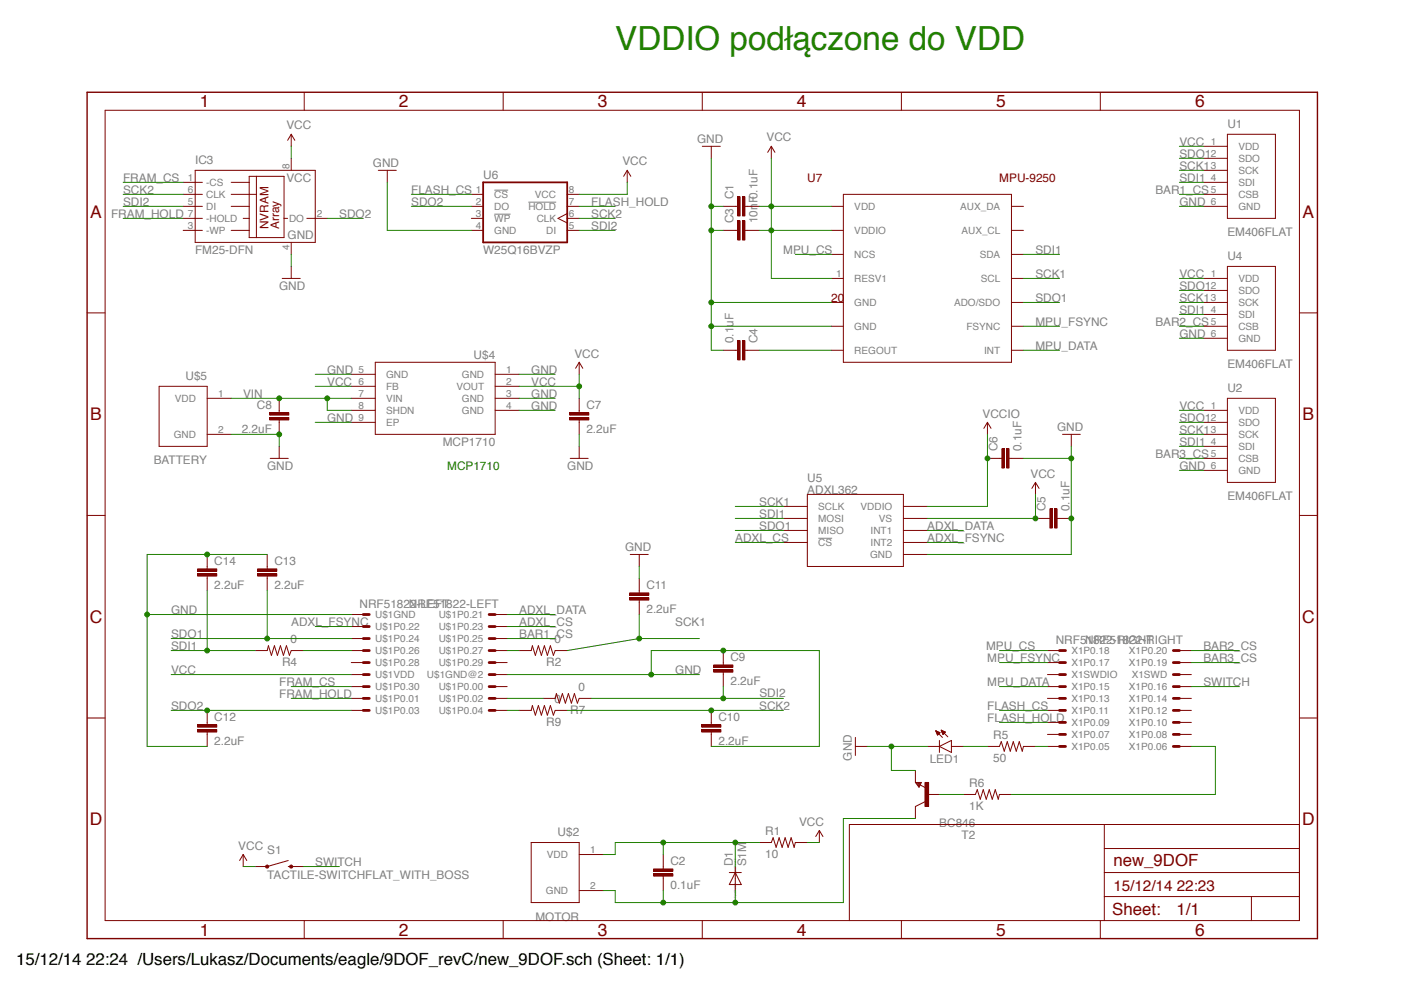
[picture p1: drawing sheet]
<svg xmlns="http://www.w3.org/2000/svg" width="297mm" height="210mm" viewBox="0 0 297 210" stroke-linecap="round" stroke-linejoin="round" font-family="sans-serif">
<path d="M104.6 40.2h2.9M104.6 45.3h3.4M111.8 42.8h5.9M173.1 113.8h2.9" fill="none" stroke="#808080" stroke-width=".21"/>
<g fill="none" stroke="#7d0300" stroke-width=".21">
<path d="M64.4 19.5v3.8M106.4 19.5v3.8M148.6 19.5v3.8M190.7 19.5v3.8M232.8 19.5v3.8M22.2 23.3h252.7v171.4h-252.7zM38.7 38.6h4.1M41.3 36h25.4v15.3h-25.4zM48.9 38.6h3.8M52.7 37.3h7.4v12.9h-7.4zM54.2 37.3v12.9M61.6 33.5v2.5"/>
<path d="M148.6 30.9h3.8M150.5 30.9v2.6M163.2 30.9l.7 1.3M163.2 30.9l-.8 1.3M163.2 30.9v2.6M254.6 30.9h5M254.6 38.6h5M254.6 36h5M254.6 33.5h5M259.6 28.4h10.2v17.8h-10.2zM38.7 46.2h4.1M38.7 41.1h4.1"/>
<path d="M38.7 43.6h4.1M38.7 48.7h4.1M48.9 41.1h5.3M48.9 43.6h3.8M48.9 48.7h3.8M51.4 46.2h1.3M60.1 46.2h.7M61.6 51.3v2.5M64.9 46.2h4.3M99.7 46.2h2.5M99.7 41.1h2.5M99.7 43.6h2.5"/>
<path d="M99.7 48.7h2.5M120 46.2h2.5M120 41.1h2.5M120 43.6h2.5M120 48.7h2.5M120 45.2l-2 1 2 1M155.5 43.6h.6M157.6 43.6h.5M175.9 43.6h2.5M175.9 58.9h2.5M175.9 48.7h2.5M175.9 53.8h2.5"/>
<path d="M178.4 41.1h35.6v35.5h-35.6zM214 43.6h2.5M214 58.9h2.5M214 48.7h2.5M214 53.8h2.5M254.6 41.1h5M254.6 43.6h5M254.6 58.9h5M259.6 56.3h10.2v17.8h-10.2zM18.4 66.2h3.8M175.9 74.1h2.5M175.9 69h2.5"/>
<path d="M175.9 64h2.5M214 74.1h2.5M214 69h2.5M214 64h2.5M254.6 69h5M254.6 66.5h5M254.6 64h5M254.6 71.5h5M254.6 61.4h5M274.9 66.2h3.8M18.4 109h3.8M165.7 114.7h5.1"/>
<path d="M165.7 112.2h5.1M165.7 109.6h5.1M165.7 107.1h5.1M170.8 104.6h20.3v15.2h-20.3zM191.1 114.7h5.1M191.1 117.3h5.1M191.1 112.2h5.1M191.1 109.6h5.1M191.1 107.1h5.1M274.9 109h3.8M74.3 130h2.5M74.3 132.5h2.5"/>
<path d="M74.3 135h2.5M74.3 137.6h2.5M104.7 130h2.6M104.7 132.5h2.6M104.7 135h2.6M104.7 137.6h2.6M221.6 137.6h2.5M249.5 137.6h2.5M18.4 151.8h3.8M74.3 140.1h2.5M74.3 142.7h2.5M74.3 145.2h2.5"/>
<path d="M74.3 147.7h2.5M74.3 150.2h2.5M104.7 140.1h2.6M104.7 142.7h2.6M104.7 145.2h2.6M104.7 147.7h2.6M104.7 150.2h2.6M180.9 157.9h2.6M180.9 156v3.8M196.2 157.9h2.5M198 154.6l1.4 1.4M198 154.6h.1"/>
<path d="M198 154.6l.9 .3-.6 .5M198 154.6l.3 .8M198 154.7h.3M198 154.8h.5M198.1 154.9h.6M198.1 155h.7M198.2 155.1h.5M198.2 155.2h.4M198.2 155.1h.4M198.3 155.3h.2M198.3 155.4h.1M198.7 157.9l2.6-1.3v2.5z"/>
<path d="M198.7 156.6v2.5M199.1 154.4l1.4 1.4M199.1 154.4l.9 .4-.5 .5M199.1 154.4l.4 .9M199.1 154.6h.4M199.1 154.5h.2M199.2 154.7h.5M199.2 154.8h.7M199.3 154.9h.6M199.3 155h.5M199.4 155.1h.3M199.4 155.2h.2"/>
<path d="M199.5 155.3h.1M201.3 157.9h2.5M208.9 157.9h2.5l.4-1.1 .6 2.1 .7-2.1 .6 2.1 .6-2.1 .7 2.1 .6-2.1 .6 2.1 .3-1h2.5M221.6 140.1h2.5M221.6 142.7h2.5M221.6 145.2h2.5M221.6 147.7h2.5M221.6 150.2h2.5M221.6 152.8h2.5M221.6 155.3h2.5M221.6 157.9h2.5M249.5 140.1h2.5"/>
<path d="M249.5 142.7h2.5M249.5 145.2h2.5M249.5 147.7h2.5M249.5 150.2h2.5M249.5 152.8h2.5M249.5 155.3h2.5M249.5 157.9h2.5M274.9 151.8h3.8M203.8 168h2.5l.4-1 .7 2 .6-2 .6 2 .7-2 .6 2 .6-2 .7 2 .2-1h2.6M233.6 174.4v20.3M233.6 179.4h41.3M274.9 174.4h-95.2v20.3"/>
<path d="M64.4 194.7v3.8M106.4 194.7v3.8M148.6 194.7v3.8M190.7 194.7v3.8M232.8 194.7v3.8M233.6 189.6h41.3M233.6 184.5h41.3M264.7 189.6v5.1"/>
</g>
<path d="M18.4 19.5h260.3v179h-260.3z" fill="none" stroke="#7d0300" stroke-width=".3"/>
<g fill="none" stroke="#7d0300" stroke-width=".59">
<path d="M76.8 130h1.3M76.8 132.5h1.3M76.8 135h1.3M76.8 137.6h1.3M103.5 130h1.2M103.5 132.5h1.2M103.5 135h1.2M103.5 137.6h1.2M224.1 137.6h1.3M248.2 137.6h1.3M76.8 140.1h1.3M76.8 142.7h1.3"/>
<path d="M76.8 145.2h1.3M76.8 147.7h1.3M76.8 150.2h1.3M103.5 140.1h1.2M103.5 142.7h1.2M103.5 145.2h1.2M103.5 147.7h1.2M103.5 150.2h1.2M224.1 140.1h1.3M224.1 142.7h1.3M224.1 145.2h1.3M224.1 147.7h1.3"/>
<path d="M224.1 150.2h1.3M224.1 152.8h1.3M224.1 155.3h1.3M224.1 157.9h1.3M248.2 140.1h1.3M248.2 142.7h1.3M248.2 145.2h1.3M248.2 147.7h1.3M248.2 150.2h1.3M248.2 152.8h1.3M248.2 155.3h1.3M248.2 157.9h1.3"/>
</g>
<path d="M102.2 38.6h17.8v12.7h-17.8z" fill="none" stroke="#7d0300" stroke-width=".38"/>
<path d="M157.1 41.6h.5v4.1h-.5z" fill="#7d0300"/>
<path d="M157.1 41.6h.5v4.1h-.5z" fill="none" stroke="#7d0300" stroke-width=".21"/>
<path d="M156 41.6h.5v4.1h-.5z" fill="#7d0300"/>
<path d="M153 43.6h2.5M155.5 48.7h.6M156.1 41.6h.5v4.1h-.5zM157.6 48.7h.5M158.1 43.6h2.5" fill="none" stroke="#7d0300" stroke-width=".21"/>
<path d="M157.1 46.7h.5v4h-.5z" fill="#7d0300"/>
<path d="M157.1 46.7h.5v4.1h-.5z" fill="none" stroke="#7d0300" stroke-width=".21"/>
<path d="M156 46.7h.5v4h-.5z" fill="#7d0300"/>
<path d="M153 48.7h2.5M156.1 46.7h.5v4.1h-.5zM158.1 48.7h2.5M155.5 74.1h.6M157.6 74.1h.5" fill="none" stroke="#7d0300" stroke-width=".21"/>
<path d="M156 72h.5v4.1h-.5z" fill="#7d0300"/>
<path d="M156.1 72h.5v4.1h-.5z" fill="none" stroke="#7d0300" stroke-width=".21"/>
<path d="M157.1 72h.5v4.1h-.5z" fill="#7d0300"/>
<g fill="none" stroke="#7d0300" stroke-width=".21">
<path d="M153 74.1h2.5M157.1 72h.5v4.1h-.5zM158.1 74.1h2.5M208.9 89.3l.7 1.3M208.9 89.3l-.8 1.3M208.9 89.3v2.6M224.8 91.9h3.7M226.6 91.9v2.5M219 102l.8 1.3M219 102l-.7 1.3M219 102v2.6M221.6 109.6h.5"/>
<path d="M223.6 109.6h.5"/>
</g>
<path d="M223.1 107.6h.5v4.1h-.5z" fill="#7d0300"/>
<path d="M223.1 107.6h.5v4.1h-.5z" fill="none" stroke="#7d0300" stroke-width=".21"/>
<path d="M222.1 107.6h.5v4.1h-.5z" fill="#7d0300"/>
<path d="M211.4 96.9h.5M213.5 96.9h.5M219 109.6h2.6M222.1 107.6h.5v4.1h-.5zM224.1 109.6h2.5" fill="none" stroke="#7d0300" stroke-width=".21"/>
<path d="M212.9 94.9h.5v4.1h-.5z" fill="#7d0300"/>
<path d="M212.9 94.9h.6v4.1h-.6z" fill="none" stroke="#7d0300" stroke-width=".21"/>
<path d="M211.9 94.9h.5v4.1h-.5z" fill="#7d0300"/>
<g fill="none" stroke="#7d0300" stroke-width=".21">
<path d="M61.6 28.4l.8 1.3M61.6 28.4l-.8 1.3M61.6 28.4v2.5M80 36h3.8M81.9 36v2.6M132.7 36l.7 1.3M132.7 36l-.8 1.3M132.7 36v2.6M59.7 58.9h3.8M61.6 56.3v2.6M208.9 96.9h2.5M211.9 94.9h.5v4.1h-.5z"/>
<path d="M214 96.9h2.5M112.4 178.2h10.1v12.7h-10.1zM122.5 180.7h5.1M122.5 188.3h5.1M140.3 183.3v.5M140.3 185.3v.5"/>
</g>
<path d="M138.3 184.8h4v.5h-4z" fill="#7d0300"/>
<path d="M138.3 184.8h4v.5h-4z" fill="none" stroke="#7d0300" stroke-width=".21"/>
<path d="M138.3 183.8h4v.5h-4z" fill="#7d0300"/>
<path d="M193.6 165.5h1.3l-.5 1zM194.6 166l1.2 .6M194.7 165.6h-.8l.5 .6 .3-.5h-.4l.1 .3M195.7 169.5l-2.1 1.1M138.3 183.8h4v.5h-4zM140.3 180.7v2.6M140.3 185.8v2.5M154.3 184.5h2.5M155.5 184.5l1.3 2.6h-2.5zM155.5 183.3v5" fill="none" stroke="#7d0300" stroke-width=".21"/>
<path d="M195.7 165.5h.7v5h-.7z" fill="#7d0300"/>
<g fill="none" stroke="#7d0300" stroke-width=".21">
<path d="M74.3 79.2h5.1M79.4 76.6h25.3v15.3h-25.3zM104.7 79.2h5.1M74.3 84.2h5.1M74.3 86.8h5.1M74.3 89.3h5.1M74.3 81.7h5.1M104.7 84.2h5.1M104.7 86.8h5.1M104.7 81.7h5.1M254.6 86.8h5M254.6 96.9h5"/>
<path d="M254.6 94.4h5M254.6 91.9h5M254.6 99.5h5M254.6 89.3h5M259.6 84.2h10.2v17.8h-10.2zM54 137.6h2.5l.3-1 .6 2 .6-2 .7 2 .6-2 .7 2 .6-2 .6 2 .4-1h2.5M109.8 137.6h2.6l.2-1 .7 2 .6-2 .6 2 .7-2 .6 2 .6-2 .7 2 .3-1h2.6M160.6 178.2h2.6l.3-1 .7 2 .6-2 .6 2 .7-2 .6 2 .7-2 .6 2 .2-1h2.6M193.6 162.9v2.6M193.6 170.6v2.5M195.7 165.5h.7v5.1h-.7zM196.2 168h2.5"/>
<path d="M61 183.3h.6M61 182l-4.5 1.3"/>
</g>
<path d="M56.3 183l.2-.1 .2 .1 .2 .2-.2 .3h-.4z" fill-rule="evenodd" fill="#7d0300"/>
<path d="M56.3 183l.2-.1 .2 .1 .2 .3-.2 .2h-.4z" fill="none" stroke="#7d0300" stroke-width=".21"/>
<path d="M61.3 183l.3-.1 .2 .1 .1 .2-.1 .3h-.5z" fill-rule="evenodd" fill="#7d0300"/>
<path d="M122.5 76.6l.8 1.3M122.5 76.6l-.7 1.3M122.5 76.6v2.6M33.7 81.7h10.1v12.7h-10.1zM43.8 84.2h5.1M43.8 91.9h5.1M122.5 86.8v.5M122.5 88.8v.5M54 183.3h2.5M61.4 183l.2-.1 .2 .1 .1 .3-.1 .2h-.4zM61.6 183.3h2.5" fill="none" stroke="#7d0300" stroke-width=".21"/>
<path d="M120.5 88.3h4v.5h-4z" fill="#7d0300"/>
<path d="M120.5 88.3h4.1v.5h-4.1z" fill="none" stroke="#7d0300" stroke-width=".21"/>
<path d="M120.5 87.3h4v.5h-4z" fill="#7d0300"/>
<path d="M59.1 86.8v.5M59.1 88.8v.5M120.5 87.3h4.1v.5h-4.1zM120.6 96.9h3.8M122.5 84.2v2.6M122.5 89.3v2.6M122.5 94.4v2.5" fill="none" stroke="#7d0300" stroke-width=".21"/>
<path d="M57 88.3h4.1v.5h-4.1z" fill="#7d0300"/>
<path d="M57 88.3h4.1v.5h-4.1z" fill="none" stroke="#7d0300" stroke-width=".21"/>
<path d="M57 87.3h4.1v.5h-4.1z" fill="#7d0300"/>
<g fill="none" stroke="#7d0300" stroke-width=".21">
<path d="M57 87.3h4.1v.5h-4.1zM57.2 96.9h3.8M59.1 84.2v2.6M59.1 89.3v2.6M59.1 94.4v2.5M109.8 150.2h2.6l.2-1 .7 2.1 .6-2.1 .6 2.1 .7-2.1 .6 2.1 .6-2.1 .7 2.1 .3-1.1h2.6M114.9 147.7h2.5l.3-1 .6 2 .7-2 .6 2 .6-2 .7 2 .6-2 .6 2 .4-1h2.6M153 140.1v.5M153 142.2v.5M173.3 175.6l-.7 1.3M173.3 175.6l.8 1.3M173.3 175.6v2.6"/>
<path d="M51.4 180.7l.8 1.3M51.4 180.7l-.7 1.3M51.4 180.7v2.6"/>
</g>
<path d="M151 141.6h4v.5h-4z" fill="#7d0300"/>
<path d="M151 141.6h4v.6h-4z" fill="none" stroke="#7d0300" stroke-width=".21"/>
<path d="M151 140.6h4v.5h-4z" fill="#7d0300"/>
<path d="M153 137.6v2.5M150.5 152.8v.5M150.5 154.8v.5M151 140.6h4v.5h-4zM153 142.7v2.5" fill="none" stroke="#7d0300" stroke-width=".21"/>
<path d="M148.4 154.3h4.1v.5h-4.1z" fill="#7d0300"/>
<path d="M148.4 154.3h4.1v.5h-4.1z" fill="none" stroke="#7d0300" stroke-width=".21"/>
<path d="M148.4 153.3h4.1v.5h-4.1z" fill="#7d0300"/>
<path d="M135.2 124.9v.5M135.2 126.9v.5M148.4 153.3h4.1v.5h-4.1zM150.5 150.2v2.6M150.5 155.3v2.6" fill="none" stroke="#7d0300" stroke-width=".21"/>
<path d="M133.2 126.4h4v.5h-4z" fill="#7d0300"/>
<path d="M133.2 126.4h4.1v.5h-4.1z" fill="none" stroke="#7d0300" stroke-width=".21"/>
<path d="M133.2 125.4h4v.5h-4z" fill="#7d0300"/>
<path d="M133.2 125.4h4.1v.5h-4.1zM135.2 122.3v2.6M135.2 127.4v2.6M43.8 152.8v.5M43.8 154.8v.5" fill="none" stroke="#7d0300" stroke-width=".21"/>
<path d="M41.8 154.3h4v.5h-4z" fill="#7d0300"/>
<path d="M41.8 154.3h4.1v.5h-4.1z" fill="none" stroke="#7d0300" stroke-width=".21"/>
<path d="M41.8 153.3h4v.5h-4z" fill="#7d0300"/>
<path d="M56.5 119.8v.5M56.5 121.8v.5M41.8 153.3h4.1v.5h-4.1zM43.8 150.2v2.6M43.8 155.3v2.6" fill="none" stroke="#7d0300" stroke-width=".21"/>
<path d="M54.5 121.3h4v.5h-4z" fill="#7d0300"/>
<path d="M54.5 121.3h4.1v.5h-4.1z" fill="none" stroke="#7d0300" stroke-width=".21"/>
<path d="M54.5 120.3h4v.5h-4z" fill="#7d0300"/>
<path d="M43.8 119.8v.5M56.5 117.3v2.5M43.8 121.8v.5M54.5 120.3h4.1v.5h-4.1zM56.5 122.3v2.6" fill="none" stroke="#7d0300" stroke-width=".21"/>
<path d="M41.8 121.3h4v.5h-4z" fill="#7d0300"/>
<path d="M41.8 121.3h4.1v.5h-4.1z" fill="none" stroke="#7d0300" stroke-width=".21"/>
<path d="M41.8 120.3h4v.5h-4z" fill="#7d0300"/>
<path d="M43.8 117.3v2.5M133.3 117.3h3.8M135.2 117.3v2.5M41.8 120.3h4.1v.5h-4.1zM43.8 122.3v2.6" fill="none" stroke="#7d0300" stroke-width=".21"/>
<path d="M183.5 157.9h12.7M188.6 157.9v5h5" fill="none" stroke="#208000" stroke-width=".21"/>
<circle cx="188.6" cy="157.8" r=".51" fill="#208000"/>
<g fill="none" stroke="#208000" stroke-width=".21">
<path d="M150.5 33.5v15.2M150.5 43.6h2.5M249.5 43.6h5.1M249.5 71.5h5.1"/>
<circle cx="188.6" cy="157.9" r=".51"/>
</g>
<circle cx="150.5" cy="43.6" r=".51" fill="#208000"/>
<g fill="none" stroke="#208000" stroke-width=".21">
<path d="M153 48.7h-2.5v15.3h25.4"/>
<circle cx="150.5" cy="43.6" r=".51"/>
</g>
<circle cx="150.5" cy="48.7" r=".51" fill="#208000"/>
<g fill="none" stroke="#208000" stroke-width=".21">
<path d="M150.5 64v5h25.4"/>
<circle cx="150.5" cy="48.7" r=".51"/>
</g>
<circle cx="150.5" cy="64" r=".51" fill="#208000"/>
<g fill="none" stroke="#208000" stroke-width=".21">
<path d="M150.5 69v5.1h2.5"/>
<circle cx="150.5" cy="64" r=".51"/>
</g>
<circle cx="150.5" cy="69" r=".51" fill="#208000"/>
<g fill="none" stroke="#208000" stroke-width=".21">
<path d="M226.6 96.9v20.4h-30.4"/>
<circle cx="150.5" cy="69" r=".51"/>
</g>
<circle cx="226.6" cy="109.6" r=".51" fill="#208000"/>
<g fill="none" stroke="#208000" stroke-width=".21">
<path d="M226.6 94.4v2.5h-10.1"/>
<circle cx="226.6" cy="109.6" r=".51"/>
</g>
<circle cx="226.6" cy="96.9" r=".51" fill="#208000"/>
<g fill="none" stroke="#208000" stroke-width=".21">
<path d="M81.9 38.6v10.1h17.8M61.6 53.8v2.5M66.7 79.2h7.6M109.8 79.2h7.6M48.9 91.9h10.2v2.5M66.7 89.3h7.6M109.8 84.2h7.6M109.8 86.8h7.6M122.5 91.9v2.5M249.5 99.5h5.1"/>
<circle cx="226.6" cy="96.9" r=".51"/>
</g>
<circle cx="59.1" cy="91.8" r=".51" fill="#208000"/>
<g fill="none" stroke="#208000" stroke-width=".21">
<path d="M43.8 117.3h-12.7v40.6h12.7M31.1 130h43.2"/>
<circle cx="59.1" cy="91.9" r=".51"/>
</g>
<circle cx="31.1" cy="129.9" r=".51" fill="#208000"/>
<g fill="none" stroke="#208000" stroke-width=".21">
<path d="M43.8 117.3h12.7"/>
<circle cx="31.1" cy="130" r=".51"/>
</g>
<circle cx="43.8" cy="117.2" r=".51" fill="#208000"/>
<g fill="none" stroke="#208000" stroke-width=".21">
<path d="M153 137.6h-15.2v5.1M107.3 142.7h40.6"/>
<circle cx="43.8" cy="117.3" r=".51"/>
</g>
<circle cx="137.8" cy="142.6" r=".51" fill="#208000"/>
<g fill="none" stroke="#208000" stroke-width=".21">
<path d="M153 137.6h20.3v20.3h-22.8"/>
<circle cx="137.8" cy="142.7" r=".51"/>
</g>
<circle cx="153" cy="137.6" r=".51" fill="#208000"/>
<g fill="none" stroke="#208000" stroke-width=".21">
<path d="M163.2 33.5v10.1h12.7M249.5 30.9h5.1M163.2 48.7v10.2h12.7M249.5 58.9h5.1M135.2 119.8v2.5"/>
<circle cx="153" cy="137.6" r=".51"/>
</g>
<circle cx="163.2" cy="43.6" r=".51" fill="#208000"/>
<g fill="none" stroke="#208000" stroke-width=".21">
<path d="M160.6 43.6h2.6v5.1M160.6 48.7h15.3"/>
<circle cx="163.2" cy="43.6" r=".51"/>
</g>
<circle cx="163.2" cy="48.7" r=".51" fill="#208000"/>
<g fill="none" stroke="#208000" stroke-width=".21">
<path d="M219 104.6v5h-22.8"/>
<circle cx="163.2" cy="48.7" r=".51"/>
</g>
<circle cx="219" cy="109.6" r=".51" fill="#208000"/>
<g fill="none" stroke="#208000" stroke-width=".21">
<path d="M61.6 30.9v2.6M132.7 38.6v2.5h-10.2M122.5 79.2v5M109.8 81.7h12.7M249.5 86.8h5.1"/>
<circle cx="219" cy="109.6" r=".51"/>
</g>
<circle cx="122.5" cy="81.7" r=".51" fill="#208000"/>
<g fill="none" stroke="#208000" stroke-width=".21">
<path d="M66.7 81.7h7.6M36.2 142.7h38.1M203.8 157.9h5.1M170.8 178.2h2.5M51.4 183.3h2.6M130.1 190.9h48.3M140.3 188.3v2.6"/>
<circle cx="122.5" cy="81.7" r=".51"/>
</g>
<circle cx="140.3" cy="190.9" r=".51" fill="#208000"/>
<g fill="none" stroke="#208000" stroke-width=".21">
<path d="M155.5 188.3v2.6"/>
<circle cx="140.3" cy="190.9" r=".51"/>
</g>
<circle cx="155.5" cy="190.9" r=".51" fill="#208000"/>
<g fill="none" stroke="#208000" stroke-width=".21">
<path d="M168.2 53.8h7.7M249.5 41.1h5.1M160.6 74.1h15.3M216.5 69h7.6M216.5 74.1h7.6M249.5 69h5.1M208.9 91.9v15.2h-12.7M155.5 114.7h10.2M107.3 135h10.1M107.3 132.5h10.1M211.4 137.6h10.2M252 137.6h10.2"/>
<path d="M211.4 140.1h10.2M211.4 145.2h10.2M252 157.9h5.1v10.1h-43.1M193.6 173.1h-15.2v17.8M198.7 168h5.1M127.6 188.3h2.5v2.6"/>
<circle cx="155.5" cy="190.9" r=".51"/>
</g>
<circle cx="208.9" cy="96.9" r=".51" fill="#208000"/>
<g fill="none" stroke="#208000" stroke-width=".21">
<path d="M26 38.6h12.7M26 46.2h12.7M87 41.1h12.7M122.5 43.6h7.6M196.2 112.2h7.6M196.2 114.7h7.6M66.7 132.5h7.6M107.3 130h10.1M61.6 145.2h12.7M61.6 147.7h12.7M211.4 150.2h10.2M211.4 152.8h10.2"/>
<path d="M130.1 178.2h10.2v2.5"/>
<circle cx="208.9" cy="96.9" r=".51"/>
</g>
<circle cx="140.3" cy="178.2" r=".51" fill="#208000"/>
<g fill="none" stroke="#208000" stroke-width=".21">
<path d="M130.1 178.2v2.5h-2.5M140.3 178.2h20.3M155.5 178.2v5.1"/>
<circle cx="140.3" cy="178.2" r=".51"/>
</g>
<circle cx="155.5" cy="178.2" r=".51" fill="#208000"/>
<g fill="none" stroke="#208000" stroke-width=".21">
<path d="M59.1 84.2h15.2M69.2 84.2v2.6h5.1M249.5 96.9h5.1M252 140.1h10.2"/>
<circle cx="155.5" cy="178.2" r=".51"/>
</g>
<circle cx="69.2" cy="84.2" r=".51" fill="#208000"/>
<g fill="none" stroke="#208000" stroke-width=".21">
<path d="M48.9 84.2h10.2"/>
<circle cx="69.2" cy="84.2" r=".51"/>
</g>
<circle cx="59.1" cy="84.2" r=".51" fill="#208000"/>
<g fill="none" stroke="#208000" stroke-width=".21">
<path d="M249.5 33.5h5.1M216.5 64h7.6M249.5 61.4h5.1M249.5 89.3h5.1M155.5 112.2h10.2M56.5 124.9v10.1h17.8M252 145.2h10.2M64.1 183.3h7.7"/>
<circle cx="59.1" cy="84.2" r=".51"/>
</g>
<circle cx="56.5" cy="135" r=".51" fill="#208000"/>
<g fill="none" stroke="#208000" stroke-width=".21">
<path d="M249.5 36h5.1M216.5 58.9h7.6M249.5 64h5.1M249.5 91.9h5.1M155.5 107.1h10.2M36.2 135h20.3M135.2 135h12.7M135.2 135l-15.2 2.6M135.2 130v5"/>
<circle cx="56.5" cy="135" r=".51"/>
</g>
<circle cx="135.2" cy="135" r=".51" fill="#208000"/>
<g fill="none" stroke="#208000" stroke-width=".21">
<path d="M249.5 38.6h5.1M216.5 53.8h7.6M249.5 66.5h5.1M249.5 94.4h5.1M155.5 109.6h10.2M36.2 137.6h17.8M43.8 124.9v12.7"/>
<circle cx="135.2" cy="135" r=".51"/>
</g>
<circle cx="43.8" cy="137.6" r=".51" fill="#208000"/>
<g fill="none" stroke="#208000" stroke-width=".21">
<path d="M107.3 150.2h2.5M125.1 147.7h40.6M153 145.2v2.5"/>
<circle cx="43.8" cy="137.6" r=".51"/>
</g>
<circle cx="153" cy="147.7" r=".51" fill="#208000"/>
<g fill="none" stroke="#208000" stroke-width=".21">
<path d="M26 43.6h12.7M69.2 46.2h7.6M122.5 48.7h7.6M43.8 150.2h30.5"/>
<circle cx="153" cy="147.7" r=".51"/>
</g>
<circle cx="43.8" cy="150.2" r=".51" fill="#208000"/>
<g fill="none" stroke="#208000" stroke-width=".21">
<path d="M87 43.6h12.7M36.2 150.2h7.6M120 150.2h30.5"/>
<circle cx="43.8" cy="150.2" r=".51"/>
</g>
<circle cx="150.5" cy="150.2" r=".51" fill="#208000"/>
<g fill="none" stroke="#208000" stroke-width=".21">
<path d="M26 41.1h12.7M122.5 46.2h7.6M64.1 137.6h10.2M107.3 137.6h2.5M107.3 147.7h7.6M150.5 150.2h15.2M219 157.9h2.6"/>
<circle cx="150.5" cy="150.2" r=".51"/>
</g>
<text font-size="7" fill="#208000" x="130.1" y="10.6">VDDIO podłączone do VDD</text>
<g font-size="3.7" fill="#7d0300">
<text x="42.3" y="22.7">1</text>
<text x="84.4" y="22.7">2</text>
<text x="126.5" y="22.7">3</text>
<text x="168.6" y="22.7">4</text>
<text x="210.7" y="22.7">5</text>
<text x="252.8" y="22.7">6</text>
<text x="19.1" y="46">A</text>
<text x="275.6" y="46">A</text>
<text x="19.1" y="88.9">B</text>
<text x="275.6" y="88.9">B</text>
<text x="19" y="131.7">C</text>
<text x="275.5" y="131.7">C</text>
<text x="19" y="174.6">D</text>
<text x="275.5" y="174.6">D</text>
<text x="42.3" y="197.9">1</text>
<text x="84.4" y="197.9">2</text>
<text x="126.5" y="197.9">3</text>
<text x="168.6" y="197.9">4</text>
<text x="210.7" y="197.9">5</text>
<text x="252.8" y="197.9">6</text>
</g>
<g font-size="3.6" fill="#7d0300">
<text x="235.5" y="183.2">new_9DOF</text>
<text x="235.3" y="193.5">Sheet:</text>
<text x="248.8" y="193.4">1/1</text>
</g>
<text font-size="3.6" x="3.4" y="204">15/12/14 22:24 /Users/Lukasz/Documents/eagle/9DOF_revC/new_9DOF.sch (Sheet: 1/1)</text>
<text font-size="3.2" fill="#7d0300" x="235.5" y="188.3">15/12/14 22:23</text>
<g font-size="2.5" fill="#808080">
<text x="60.6" y="27.4">VCC</text>
<text x="162.1" y="29.9">VCC</text>
<text x="259.6" y="27.1">U1</text>
<text x="41.3" y="34.7">IC3</text>
<text x="78.9" y="35.2">GND</text>
<text x="131.7" y="35">VCC</text>
<text x="147.5" y="30.2">GND</text>
<text x="249.5" y="30.9">VCC</text>
<text x="249.5" y="33.5">SDO1</text>
<text x="26" y="38.5">FRAM_CS</text>
<text x="26" y="41.1">SCK2</text>
<text x="60.6" y="38.5">VCC</text>
<text x="87" y="41.1">FLASH_CS</text>
<text x="102.2" y="37.9">U6</text>
<text x="244.4" y="41.1">BAR1_CS</text>
<text x="249.5" y="36">SCK1</text>
<text x="249.5" y="38.5">SDI1</text>
<text x="23.5" y="46.2">FRAM_HOLD</text>
<text x="26" y="43.6">SDI2</text>
<text x="71.7" y="46.2">SDO2</text>
<text x="87" y="43.6">SDO2</text>
<text x="125.1" y="43.6">FLASH_HOLD</text>
<text x="125.1" y="46.2">SCK2</text>
<text x="155.2" y="47.2" transform="rotate(-90 155.2 47.2)">C3</text>
<text x="155.2" y="42.1" transform="rotate(-90 155.2 42.1)">C1</text>
<text x="160.2" y="47.2" transform="rotate(-90 160.2 47.2)">10nF0.1uF</text>
<text x="249.5" y="43.6">GND</text>
<text x="41.3" y="53.8">FM25-DFN</text>
<text x="60.8" y="50.5">GND</text>
<text x="102.2" y="53.8">W25Q16BVZP</text>
<text x="125.1" y="48.7">SDI2</text>
<text x="165.7" y="53.8">MPU_CS</text>
<text x="219" y="53.8">SDI1</text>
<text x="259.6" y="50">EM406FLAT</text>
<text x="219" y="58.9">SCK1</text>
<text x="249.5" y="58.9">VCC</text>
<text x="259.6" y="55">U4</text>
<text x="59" y="61.4">GND</text>
<text x="219" y="63.9">SDO1</text>
<text x="249.5" y="61.4">SDO1</text>
<text x="249.5" y="63.9">SCK1</text>
<text x="219" y="69">MPU_FSYNC</text>
<text x="244.4" y="69">BAR2_CS</text>
<text x="249.5" y="71.5">GND</text>
<text x="249.5" y="66.5">SDI1</text>
<text x="100.2" y="75.9">U$4</text>
<text x="121.5" y="75.6">VCC</text>
<text x="155.2" y="72.6" transform="rotate(-90 155.2 72.6)">0.1uF</text>
<text x="160.2" y="72.6" transform="rotate(-90 160.2 72.6)">C4</text>
<text x="219" y="74.1">MPU_DATA</text>
<text x="259.6" y="77.9">EM406FLAT</text>
<text x="39.2" y="80.4">U$5</text>
<text x="69.2" y="79.2">GND</text>
<text x="69.2" y="81.7">VCC</text>
<text x="112.4" y="81.7">VCC</text>
<text x="112.4" y="79.2">GND</text>
<text x="259.6" y="83">U2</text>
<text x="51.4" y="84.2">VIN</text>
<text x="54.3" y="86.4">C8</text>
<text x="69.2" y="89.3">GND</text>
<text x="112.4" y="84.2">GND</text>
<text x="112.4" y="86.8">GND</text>
<text x="124.1" y="86.4">C7</text>
<text x="207.8" y="88.3">VCCIO</text>
<text x="249.5" y="86.8">VCC</text>
<text x="249.5" y="89.3">SDO1</text>
<text x="51.1" y="91.5">2.2uF</text>
<text x="93.7" y="94.4">MCP1710</text>
<text x="124.1" y="91.5">2.2uF</text>
<text x="211" y="95.4" transform="rotate(-90 211 95.4)">C6</text>
<text x="216.1" y="95.4" transform="rotate(-90 216.1 95.4)">0.1uF</text>
<text x="223.6" y="91.1">GND</text>
<text x="249.5" y="91.9">SCK1</text>
<text x="249.5" y="94.4">SDI1</text>
<text x="32.5" y="98.2">BATTERY</text>
<text x="56.5" y="99.5">GND</text>
<text x="120" y="99.5">GND</text>
<text x="218" y="101">VCC</text>
<text x="244.4" y="96.9">BAR3_CS</text>
<text x="249.5" y="99.5">GND</text>
<text x="160.6" y="107.1">SCK1</text>
<text x="170.8" y="104.6">ADXL362</text>
<text x="170.8" y="102">U5</text>
<text x="259.6" y="105.8">EM406FLAT</text>
<text x="160.6" y="112.2">SDO1</text>
<text x="160.6" y="109.6">SDI1</text>
<text x="196.2" y="112.2">ADXL_DATA</text>
<text x="221.2" y="108.1" transform="rotate(-90 221.2 108.1)">C5</text>
<text x="226.3" y="108.1" transform="rotate(-90 226.3 108.1)">0.1uF</text>
<text x="45.3" y="119.4">C14</text>
<text x="58" y="119.4">C13</text>
<text x="132.2" y="116.5">GND</text>
<text x="155.5" y="114.7">ADXL_CS</text>
<text x="196.2" y="114.7">ADXL_FSYNC</text>
<text x="45.3" y="124.5">2.2uF</text>
<text x="58" y="124.5">2.2uF</text>
<text x="136.7" y="124.5">C11</text>
<text x="36.2" y="129.9">GND</text>
<text x="76.1" y="128.5">NRF51822-LEFT</text>
<text x="86.5" y="128.5">NRF51822-LEFT</text>
<text x="109.8" y="129.9">ADXL_DATA</text>
<text x="136.7" y="129.6">2.2uF</text>
<text x="36.2" y="135">SDO1</text>
<text x="36.2" y="137.6">SDI1</text>
<text x="61.5" y="136">0</text>
<text x="61.6" y="132.5">ADXL_FSYNC</text>
<text x="109.8" y="135">BAR1_CS</text>
<text x="109.8" y="132.5">ADXL_CS</text>
<text x="117.3" y="136">0</text>
<text x="142.8" y="132.5">SCK1</text>
<text x="208.6" y="137.6">MPU_CS</text>
<text x="223.3" y="136.2">NRF51822-RIGHT</text>
<text x="229.6" y="136.2">NRF51822-RIGHT</text>
<text x="254.6" y="137.6">BAR2_CS</text>
<text x="36.2" y="142.6">VCC</text>
<text x="59.7" y="140.8">R4</text>
<text x="115.5" y="140.8">R2</text>
<text x="142.8" y="142.6">GND</text>
<text x="154.5" y="139.7">C9</text>
<text x="208.9" y="140.1">MPU_FSYNC</text>
<text x="254.6" y="140.1">BAR3_CS</text>
<text x="59" y="145.2">FRAM_CS</text>
<text x="59" y="147.7">FRAM_HOLD</text>
<text x="117.3" y="148.7">0</text>
<text x="122.4" y="146.2">0</text>
<text x="154.5" y="144.8">2.2uF</text>
<text x="160.7" y="147.5">SDI2</text>
<text x="208.9" y="145.2">MPU_DATA</text>
<text x="254.6" y="145.2">SWITCH</text>
<text x="36.2" y="150.2">SDO2</text>
<text x="45.3" y="152.4">C12</text>
<text x="115.5" y="153.5">R9</text>
<text x="120.6" y="151">R7</text>
<text x="152" y="152.4">C10</text>
<text x="160.6" y="150.2">SCK2</text>
<text x="208.9" y="150.2">FLASH_CS</text>
<text x="208.9" y="152.8">FLASH_HOLD</text>
<text x="45.3" y="157.5">2.2uF</text>
<text x="152" y="157.5">2.2uF</text>
<text x="180.2" y="160.9" transform="rotate(-90 180.2 160.9)">GND</text>
<text x="196.7" y="161.4">LED1</text>
<text x="210.1" y="161.2">50</text>
<text x="210.1" y="156.4">R5</text>
<text x="205" y="166.5">R6</text>
<text x="205" y="171.3">1K</text>
<text x="50.4" y="179.7">VCC</text>
<text x="118" y="176.9">U$2</text>
<text x="161.9" y="176.7">R1</text>
<text x="169" y="174.6">VCC</text>
<text x="198.7" y="174.9">BC846</text>
<text x="203.4" y="177.4">T2</text>
<text x="56.5" y="185.8">TACTILE-SWITCHFLAT_WITH_BOSS</text>
<text x="56.5" y="180.7">S1</text>
<text x="66.7" y="183.2">SWITCH</text>
<text x="141.8" y="182.9">C2</text>
<text x="155.1" y="183.2" transform="rotate(-90 155.1 183.2)">D1</text>
<text x="157.8" y="183.2" transform="rotate(-90 157.8 183.2)">S1M</text>
<text x="161.9" y="181.5">10</text>
<text x="141.8" y="187.9">0.1uF</text>
<text x="113.3" y="194.7">MOTOR</text>
</g>
<g font-size="2.5" fill="#7d0300">
<text x="170.8" y="38.5">U7</text>
<text x="211.4" y="38.5">MPU-9250</text>
<text x="56.8" y="48.4" transform="rotate(-90 56.8 48.4)">NVRAM</text>
<text x="59" y="48.4" transform="rotate(-90 59 48.4)">Array</text>
<text x="175.8" y="63.9">20</text>
</g>
<text font-size="2.5" fill="#208000" x="94.6" y="99.5">MCP1710</text>
<g font-size="2.1" fill="#808080">
<text x="61.2" y="35.7" transform="rotate(-90 61.2 35.7)">8</text>
<text x="256.1" y="30.6">1</text>
<text x="256.1" y="35.7">3</text>
<text x="256.1" y="33.1">2</text>
<text x="262" y="31.7">VDD</text>
<text x="262" y="34.2">SDO</text>
<text x="39.7" y="38.2">1</text>
<text x="39.7" y="40.7">6</text>
<text x="43.6" y="39.3">-CS</text>
<text x="43.6" y="41.8">CLK</text>
<text x="100.7" y="40.7">1</text>
<text x="104.5" y="41.8">CS</text>
<text x="113.2" y="41.8">VCC</text>
<text x="120.3" y="40.7">8</text>
<text x="256.1" y="40.7">5</text>
<text x="256.1" y="38.2">4</text>
<text x="262" y="41.8">CSB</text>
<text x="262" y="39.3">SDI</text>
<text x="262" y="36.8">SCK</text>
<text x="39.7" y="45.8">7</text>
<text x="39.7" y="43.3">5</text>
<text x="43.6" y="46.9">-HOLD</text>
<text x="43.6" y="44.4">DI</text>
<text x="61.2" y="46.9">DO</text>
<text x="67" y="45.8">2</text>
<text x="100.7" y="45.8">3</text>
<text x="100.7" y="43.3">2</text>
<text x="104.5" y="46.9">WP</text>
<text x="104.5" y="44.4">DO</text>
<text x="111.8" y="44.4">HOLD</text>
<text x="113.5" y="46.9">CLK</text>
<text x="120.3" y="43.3">7</text>
<text x="120.3" y="45.8">6</text>
<text x="180.7" y="44.4">VDD</text>
<text x="203.1" y="44.4">AUX_DA</text>
<text x="256.1" y="43.3">6</text>
<text x="262" y="44.4">GND</text>
<text x="39.7" y="48.3">3</text>
<text x="43.6" y="49.5">-WP</text>
<text x="61.2" y="52.8" transform="rotate(-90 61.2 52.8)">4</text>
<text x="100.7" y="48.3">4</text>
<text x="104.5" y="49.5">GND</text>
<text x="115.5" y="49.5">DI</text>
<text x="120.3" y="48.3">5</text>
<text x="180.7" y="49.5">VDDIO</text>
<text x="203.4" y="49.5">AUX_CL</text>
<text x="176.8" y="58.5">1</text>
<text x="180.7" y="54.5">NCS</text>
<text x="180.7" y="59.6">RESV1</text>
<text x="207.2" y="54.5">SDA</text>
<text x="207.5" y="59.6">SCL</text>
<text x="256.1" y="58.5">1</text>
<text x="262" y="59.6">VDD</text>
<text x="180.7" y="64.7">GND</text>
<text x="201.8" y="64.7">ADO/SDO</text>
<text x="256.1" y="63.6">3</text>
<text x="256.1" y="61">2</text>
<text x="262" y="64.7">SCK</text>
<text x="262" y="62.2">SDO</text>
<text x="180.7" y="69.8">GND</text>
<text x="204.4" y="69.8">FSYNC</text>
<text x="256.1" y="68.7">5</text>
<text x="256.1" y="66.1">4</text>
<text x="256.1" y="71.2">6</text>
<text x="262" y="69.8">CSB</text>
<text x="262" y="67.2">SDI</text>
<text x="180.7" y="74.8">REGOUT</text>
<text x="208.2" y="74.8">INT</text>
<text x="262" y="72.3">GND</text>
<text x="46.1" y="83.9">1</text>
<text x="75.8" y="78.8">5</text>
<text x="75.8" y="81.3">6</text>
<text x="75.8" y="83.9">7</text>
<text x="81.7" y="79.9">GND</text>
<text x="81.7" y="82.5">FB</text>
<text x="96.5" y="82.5">VOUT</text>
<text x="97.7" y="79.9">GND</text>
<text x="107.1" y="78.8">1</text>
<text x="107.1" y="81.3">2</text>
<text x="107.1" y="83.9">3</text>
<text x="37" y="85">VDD</text>
<text x="75.8" y="86.4">8</text>
<text x="75.8" y="89">9</text>
<text x="81.7" y="85">VIN</text>
<text x="81.7" y="87.5">SHDN</text>
<text x="97.7" y="85">GND</text>
<text x="97.7" y="87.5">GND</text>
<text x="107.1" y="86.4">4</text>
<text x="256.1" y="86.4">1</text>
<text x="256.1" y="89">2</text>
<text x="262" y="87.5">VDD</text>
<text x="36.8" y="92.6">GND</text>
<text x="46.1" y="91.5">2</text>
<text x="81.7" y="90.1">EP</text>
<text x="256.1" y="94">4</text>
<text x="256.1" y="91.5">3</text>
<text x="262" y="95.2">SDI</text>
<text x="262" y="92.6">SCK</text>
<text x="262" y="90.1">SDO</text>
<text x="256.1" y="96.6">5</text>
<text x="256.1" y="99.1">6</text>
<text x="262" y="97.7">CSB</text>
<text x="262" y="100.2">GND</text>
<text x="173.1" y="107.9">SCLK</text>
<text x="182.1" y="107.9">VDDIO</text>
<text x="173.1" y="112.9">MISO</text>
<text x="173.1" y="110.4">MOSI</text>
<text x="184.2" y="112.9">INT1</text>
<text x="185.9" y="110.4">VS</text>
<text x="173.1" y="115.5">CS</text>
<text x="184" y="118">GND</text>
<text x="184.2" y="115.5">INT2</text>
<text x="79.4" y="130.7">U$1GND</text>
<text x="92.8" y="130.7">U$1P0.21</text>
<text x="79.4" y="133.2">U$1P0.22</text>
<text x="79.4" y="135.8">U$1P0.24</text>
<text x="92.8" y="133.2">U$1P0.23</text>
<text x="92.8" y="135.8">U$1P0.25</text>
<text x="79.4" y="138.3">U$1P0.26</text>
<text x="79.4" y="140.9">U$1P0.28</text>
<text x="79.4" y="143.4">U$1VDD</text>
<text x="90.3" y="143.4">U$1GND@2</text>
<text x="92.8" y="138.3">U$1P0.27</text>
<text x="92.8" y="140.9">U$1P0.29</text>
<text x="226.6" y="138.3">X1P0.18</text>
<text x="226.6" y="140.9">X1P0.17</text>
<text x="226.6" y="143.4">X1SWDIO</text>
<text x="238.8" y="138.3">X1P0.20</text>
<text x="238.8" y="140.9">X1P0.19</text>
<text x="239.4" y="143.4">X1SWD</text>
<text x="79.4" y="145.9">U$1P0.30</text>
<text x="79.4" y="148.5">U$1P0.01</text>
<text x="92.8" y="145.9">U$1P0.00</text>
<text x="92.8" y="148.5">U$1P0.02</text>
<text x="226.6" y="145.9">X1P0.15</text>
<text x="226.6" y="148.5">X1P0.13</text>
<text x="238.8" y="145.9">X1P0.16</text>
<text x="238.8" y="148.5">X1P0.14</text>
<text x="79.4" y="151">U$1P0.03</text>
<text x="92.8" y="151">U$1P0.04</text>
<text x="226.6" y="151">X1P0.11</text>
<text x="226.6" y="153.5">X1P0.09</text>
<text x="238.8" y="151">X1P0.12</text>
<text x="238.8" y="153.5">X1P0.10</text>
<text x="226.6" y="156.1">X1P0.07</text>
<text x="226.6" y="158.6">X1P0.05</text>
<text x="238.8" y="156.1">X1P0.08</text>
<text x="238.8" y="158.6">X1P0.06</text>
<text x="115.7" y="181.5">VDD</text>
<text x="124.9" y="180.4">1</text>
<text x="115.5" y="189.1">GND</text>
<text x="124.9" y="188">2</text>
</g>
<g font-size=".6" fill="#808080">
<text x="155.7" y="184.9" transform="rotate(-90 155.7 184.9)">SpiceOrder 2</text>
<text x="155.7" y="189.9" transform="rotate(-90 155.7 189.9)">SpiceOrder 1</text>
</g>
</svg>
